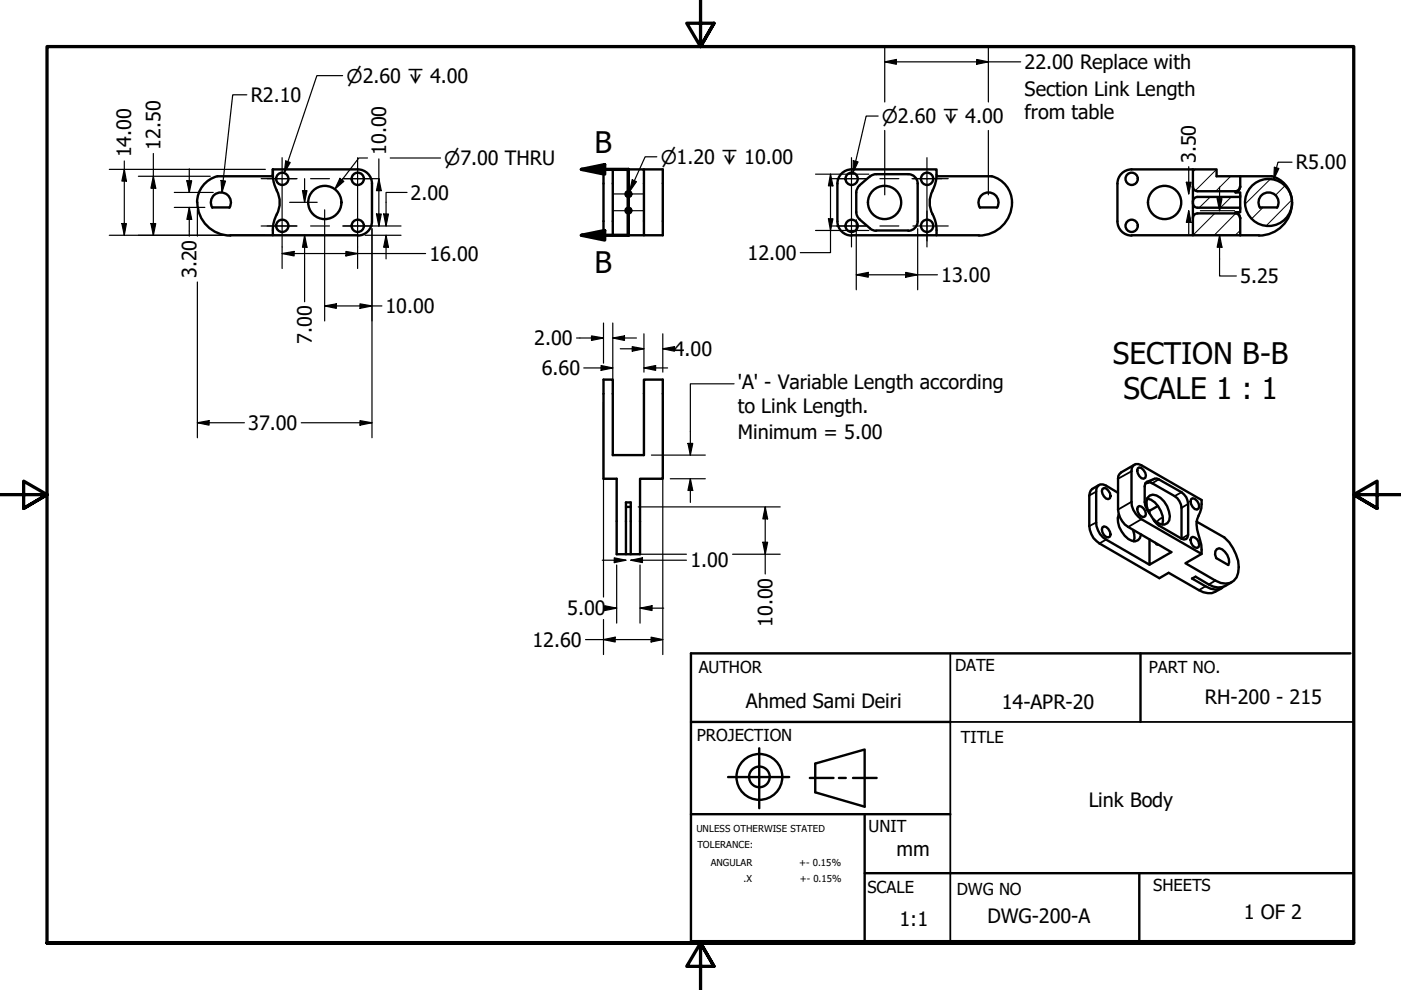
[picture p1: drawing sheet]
<svg xmlns="http://www.w3.org/2000/svg" width="297mm" height="210mm" viewBox="0 0 297 210" stroke-linecap="round" stroke-linejoin="round" font-family="sans-serif">
<!-- layer: Hatch (ANSI) -->
<g fill="none" stroke="#000" stroke-width=".21">
<path d="M253.4 35.9l-.5 .5M257.9 35.9l-4.5 4.5M260.9 37.4l-3.2 3.1M269.4 37.9l-5.4 5.4M272.4 39.4l-2 2M256.6 41.8l-2.3 2.2M257.6 45.2l-4.7 4.7M261 41.8l-2.2 2.2M262 45.2l-4.6 4.7M262.8 40l-.4 .4M263 48.9l-1.1 1M267.8 44l-2.4 2.4"/>
<path d="M273.9 42.4l-5.4 5.5"/>
</g>
<!-- layer: Visible (ANSI) -->
<g fill="none" stroke="#000" stroke-width=".51">
<path d="M46.1 37.4a5.7 5.7 0 0 0-4.3 5.5M57.8 35.9a8.8 8.8 0 0 0 1.1 5.1 5.3 5.3 0 0 1-.2 4.5M57.8 35.9h18M57.8 35.9v1.5h-11.6M75.9 35.9a3 3 0 0 1 3 3v8a3 3 0 0 1-3 3M128 35.9h1.9v14h-1.9zM129.9 35.9h6.6v14h4v-14h-4M180.5 35.9h18.1v1.1M180.6 35.9a3 3 0 0 0-3.1 3v8a3 3 0 0 0 3.1 3M182.2 39.3l-.4 .5-.2 .7-.1 4.5M184.5 37.4l-2.3 1.9M192.5 36.9h-6.7l-.7 .2-.6 .3"/>
<path d="M192.6 36.9a2 2 0 0 1 2 2v8a2 2 0 0 1-2 2M198.6 37.4h11.6M198.6 37l-.3 1.8-.6 1.6M210.2 37.4a5.7 5.7 0 0 1 4.4 5.5M239.9 35.9h13M239.9 35.9a3 3 0 0 0-3 3v8a3 3 0 0 0 3 3M252.9 39.6a.98 .98 0 0 0 1 .9M252.9 39.5v-3.6h5v1.5h5.1v2.3a1.22 1.22 0 0 1-1.1 1.1h1.1v1M252.9 39.5v10.4h10.1M262.9 39.6a.98 .98 0 0 1-1 .9M263 37.4h6.6M269.6 37.4a5.7 5.7 0 0 1 4.3 5.5"/>
<path d="M41.8 42.9a7 7 0 0 0 7.1 7M45 44a2.13 2.13 0 0 1 1.8-3.2 2.13 2.13 0 0 1 1.8 3.2M45 44h3.6M48.8 49.9h9M57.8 48.8v1.1h18M58.7 45.4l-.6 1.6-.3 1.8M129.9 49.9h6.6M132.7 40.8v.7M132.7 44.3v.7M133.7 40.8v.7M133.7 44.3v.7M181.5 45l.3 .9 .4 .6"/>
<path d="M182.2 46.5l2.6 2.2 1 .2M185.8 48.9h6.7M197.7 45.4l.6 1.6 .3 1.8M197.7 40.4a5.3 5.3 0 0 0 0 5.1M198.6 48.8v1.1h-18.1M198.6 49.9h9M207.8 44a2.13 2.13 0 0 1 1.8-3.2 2.13 2.13 0 0 1 1.8 3.2M207.8 44h3.5M214.6 42.9a7 7 0 0 1-7.1 7M239.9 49.9h13M252.9 43.1a.98 .98 0 0 0 1 .9M253.9 41.8a.98 .98 0 0 0-1 .9"/>
<path d="M253.9 45.2a.98 .98 0 0 0-1 1M253.9 41.8h9.1v2.2h-9.1M253.9 40.5h8M253.9 45.2h8M261.9 45.2a.98 .98 0 0 1 1 1M263 44v1h-1.1a1.22 1.22 0 0 1 1.1 1.2v3.7M263 49.9h4M267.1 44a2.13 2.13 0 0 1 1.9-3.2 2.13 2.13 0 0 1 1.8 3.2M267.1 44h3.6M273.9 42.3a5 5 0 0 0-7.8-3.5 5 5 0 0 0 .5 8.5 5 5 0 0 0 7.3-4.4 7 7 0 0 1-7 7M128 80.5h1.9v16h6.6v-16h4v21h-4.8v16h-5v-16h-2.7zM240.3 98.7l.5-.3h.6l.6 .3 12.8 7.3a6.6 6.6 0 0 1-1 4.1 8.3 8.3 0 0 0 .6 4.4l.3 1 .1 1.9-12.8-7.3a4.6 4.6 0 0 1-2.1-3.7v-6.5l.1-.7z"/>
<path d="M240.5 98.5l-2.8 1.7-.6 .7-.1 7.1a4.8 4.8 0 0 0 2.2 3.7l9.1 5.4-4.6 2.6v-5.4M241.2 99.3l.4-.2a1.83 1.83 0 0 1 1.2 2.2l-.4 .2a1.75 1.75 0 0 1-1.2-2.2zM132.7 117.5v-11h1v11M132.7 107.5h1M233 102.8l-1.4 .9-.5 .7-.2 .7v6.4a4.8 4.8 0 0 0 2.2 3.7l12.7 7.4 2-1.2 6.4 3.7a4 4 0 0 0 4.9-.4M233.7 111.8l.4-.2a1.71 1.71 0 0 1 1.2 2.2l-.4 .2a1.63 1.63 0 0 1-1.2-2.2zM233.7 103.7l.4-.2a1.71 1.71 0 0 1 1.2 2.1l-.4 .2a1.72 1.72 0 0 1-1.2-2.1zM237 104.5l-2.5-1.5a1.28 1.28 0 0 0-1.5-.2 1.28 1.28 0 0 0-.6 1.4v6.6a4.4 4.4 0 0 0 2.1 3.6l9.2 5.3M237.2 109.2h.1M237.2 109.1a4.3 4.3 0 0 0 1.2 4.5 2.31 2.31 0 0 0 2.9 .9l.4-.4 .2-.8M240.2 112.4l.3 1.7-.2 .7M241.2 107.5l.4-.2a1.71 1.71 0 0 1 1.2 2.1l-.4 .2a1.63 1.63 0 0 1-1.2-2.1z"/>
<path d="M242.8 102.5l.4-.4 2-.7 5.3 3a3 3 0 0 1 1.4 2.4v6.6l-.1 .6-.3 .3-.5 .1-.5-.2-4.8-2.8a10.3 10.3 0 0 1-2.9-4.2l-.1-.7v-3.4zM242.8 102.5l1-.2 .5 .2 4.7 2.7a3.3 3.3 0 0 1 1.5 2.5v6.5M243.2 105.7a4.8 4.8 0 0 1 3.2 5.5M243.5 108.4l-.4-1v-1l.2-.8a1.72 1.72 0 0 1 2.8 0 5.2 5.2 0 0 1 1.8 4.7 1.58 1.58 0 0 1-2.6 .5l-.8-.7M243.7 108.3v.5M245.5 107.3l-1.8 1-.4-.2M252.5 105.8l.4-.2a1.69 1.69 0 0 1 1.2 2.2l-.3 .2a1.72 1.72 0 0 1-1.3-2.2zM252.5 114l.4-.2a1.61 1.61 0 0 1 1.2 2.2l-.3 .2a1.61 1.61 0 0 1-1.3-2.2zM253.7 110.6l5.9 3.4a8.6 8.6 0 0 1 2.9 7.4 2.72 2.72 0 0 1-3.7 2.2l-1.1-.5-6.4-3.7 3.5-2M258 116.4l.5-.2a2.88 2.88 0 0 1 1.9 3.6l-2.5-1.5-.3-.7 .1-.7zM261.2 123.4a4 4 0 0 1-4.9 .5l-2.8-1.6-.8 .4 2.9 1.6a3.2 3.2 0 0 0 3.8 .1"/>
<circle cx="59.8" cy="37.9" r="1.3"/>
<circle cx="75.9" cy="37.9" r="1.3"/>
<circle cx="180.6" cy="37.9" r="1.3"/>
<circle cx="196.6" cy="37.9" r="1.3"/>
<circle cx="239.9" cy="37.9" r="1.3"/>
<circle cx="59.8" cy="47.9" r="1.3"/>
<circle cx="68.9" cy="42.9" r="3.5"/>
<circle cx="75.9" cy="47.9" r="1.3"/>
<circle cx="133.3" cy="41.2" r=".6"/>
<circle cx="133.3" cy="44.6" r=".6"/>
<circle cx="180.6" cy="47.9" r="1.3"/>
<circle cx="187.5" cy="42.9" r="3.5"/>
<circle cx="196.6" cy="47.9" r="1.3"/>
<circle cx="239.9" cy="47.9" r="1.3"/>
<circle cx="246.9" cy="42.9" r="3.5"/>
</g>
<!-- layer: Visible Narrow (ANSI) -->
<g fill="none" stroke="#000" stroke-width=".38">
<path d="M239.9 99.9l-2.9 1.6M232.4 110.8l-1.5 .7M232.4 104.2l-1.5 .9M234.5 114.4l-1.4 .8M239.9 106.4l-2.9 1.6M242 110.1l-2.8 1.6M243.2 102.1l-.1 .1M244.8 101.5l-1.4 .8M244.9 115l.2 .4 .6 .1M245.7 101.6l-1.4 .9M246.6 109.8l-.5 .1-.9 .8M250.5 104.4l-1.5 .8"/>
<path d="M251.9 106.8l-1.4 .9M251.9 113.4l-1.4 .8M255.6 124.3l-1.4 .8M257.7 123.1l-1.4 .8"/>
</g>
<!-- layer: Section Line (ANSI) -->
<path d="M123.3 35.9l4.9-1v2zM123.3 35.9h9.9v14h-9.9M123.3 49.9l4.9-1v2z" fill="none" stroke="#000" stroke-width=".7"/>
<g fill="#000">
<path d="M123.3 35.9l4.9-1v2z" fill-rule="evenodd"/>
<path d="M123.3 49.9l4.9-1v2z" fill-rule="evenodd"/>
</g>
<!-- layer: Border (ANSI) -->
<path d="M148.5 -.1v10l-2.9-5h5.8l-2.9 5 2.9-5M0 104.9h10l-5-2.9v5.8l5-2.9-5 2.9M297 104.9h-10l5-2.9v5.8l-5-2.9 5 2.9M10 199.9v-190h277v190h-277h277M151.4 204.9l-2.9-5 2.9 5h-5.8l2.9-5v10" fill="none" stroke="#000" stroke-width=".7"/>
<!-- layer: Title (ANSI) -->
<g fill="none" stroke="#000" stroke-width=".51">
<path d="M241.8 138.5v14.6M286.3 138.5h-139.8v61.1h140.5M146.5 153.1h55M161 158.7v12.7M146.5 172.6h55M154.4 164.8h12.9M171.7 164.9h5M172.8 161.9l10.5-3v12.1l-10.5-3zM177.9 164.9h1.4M180.8 164.9h5.1M183.3 172.6v27.3M183.3 185.1h103.5"/>
<path d="M241.6 185.1v14.8"/>
<circle cx="161" cy="164.7" r="4.9"/>
<circle cx="161" cy="164.7" r="2.19"/>
</g>
<path d="M201.5 138.5v61.1M201.5 153.1h85.3" fill="none" stroke="#000" stroke-width=".38"/>
<!-- layer: Symbol (ANSI) -->
<path d="M72.6 16h-5.4l-6.9 20.7M60.6 34.1l.9 .4-1.2 2.2zM72.1 37.8l.8 .7-1.9 1.6zM77.9 33.5h-1.8l-5.1 6.6M82.7 33.5h10.7M134 38.1l.9 .4-1.4 2.1zM139.3 33.2h-2.5l-3.3 7.4M180.9 34.1l1 .2-1.1 2.3zM186.2 24.6h-2.6l-2.8 12" fill="none" stroke="#000" stroke-width=".25"/>
<g fill="#000">
<path d="M60.6 34.1l.9 .4-1.2 2.2z" fill-rule="evenodd"/>
<path d="M72.1 37.8l.8 .7-1.9 1.6z" fill-rule="evenodd"/>
<path d="M134 38.1l.9 .4-1.4 2.1z" fill-rule="evenodd"/>
<path d="M180.9 34.1l1 .2-1.1 2.3z" fill-rule="evenodd"/>
</g>
<!-- layer: Dimension (ANSI) -->
<g fill="none" stroke="#000" stroke-width=".25">
<path d="M187.6 13.1l2.5-.5v1zM187.6 13.1h28.8M187.6 9.9v11.7M207.1 12.6l2.4 .5-2.4 .5zM209.5 9.9v11.7M23.2 35.9h33.1M26.4 35.9l.4 2.5h-1zM26.4 34.1v15.8M29.3 37.4h15.3M32.5 37.4l.5 2.5h-1zM32.5 32.5v17.4M39.6 38.3h1l-.5 2.5z"/>
<path d="M40.1 35.8v5M46.9 38.3l.9 .1-.7 2.4zM52.3 20.1h-3l-2.2 20.7M64.6 37.9v5M80.3 37.9l.5 2.5h-1zM80.3 33.7v14.2h4.7M172.9 36.9h7.6M176.1 36.9l.5 2.5h-1zM176.1 36.9v16.7h-6.4M180.7 36.9h3.5M187.6 27.7v10.1M187.6 38v3.3"/>
<path d="M209.5 27.7v13.6M251.5 38.6h1l-.5 2.5zM252 35.3v5.8M258.6 39.7v5M270.2 35.5l.9 .2-1 2.3zM273.9 34.4h-2.9l-.9 3.6M23.2 49.9h33.1M25.8 47.4h1l-.4 2.5zM32 47.4h1l-.5 2.5zM37 44h6.4M37 40.8h8.2M40.1 44l.5 2.5h-1z"/>
<path d="M40.1 44v6.1M41.8 44.5v5.6M41.8 59.8v33M59.8 53.8l2.6-.5v1zM59.8 53.8h30.4M59.8 52.4v4.5M61.4 42.9h5.8M64.1 40.4h1l-.5 2.5zM64.6 49.9l.5 2.5h-1zM64.6 49.9v14.1M68.8 44.5v3.3M68.8 48v20"/>
<path d="M73.3 53.3l2.5 .5-2.5 .5zM75.8 52.4v4.5M77.4 49.9h7.6M78.9 48.5v44.3M79.8 45.4h1l-.5 2.5zM81.3 45.4h1.1l-.5 2.5zM81.9 49.9l.5 2.5h-1.1zM81.9 49.9v5M86.3 40.8h-4.4v7.1M172.9 48.9h7.6M175.6 46.4h1l-.5 2.5zM180.7 48.9h3.5"/>
<path d="M181.5 58.3l2.6-.5v1zM181.5 58.3h17.3M181.5 46.6v1.2M181.5 48v13.4M192 57.8l2.6 .5-2.6 .5zM194.6 48.5v12.9M252 44.7l.5 2.5h-1zM252 44.7v4.9M254.5 49.9h7.2M254.5 44.7h7.2M258.1 42.1h1l-.5 2.6zM258.6 49.9l.5 2.5h-1z"/>
<path d="M258.6 49.9v8.6h3.5M68.8 64.9l2.5-.5v1zM68.8 64.9h12.2M76.3 64.4l2.6 .5-2.6 .5zM122.2 71.7h5.8M123.8 78h6.1M125.4 71.2l2.6 .5-2.6 .5zM127.4 77.5l2.5 .5-2.5 .5zM128 68.5v8.5M129.9 71.7l2.5-.5v1zM129.9 71.7h5M129.9 68.5v13.4"/>
<path d="M131.5 73.9h5M134 73.5l2.5 .4-2.5 .6zM136.5 78l2.5-.5v1zM136.5 78h5M136.5 70.8v8.1M140.5 73.9l2.5-.4v1zM140.5 70.8v8.1M140.5 73.9h2.5M41.8 89.6l2.5-.4v.9zM41.8 89.6h10M63.9 89.6h15M76.3 89.2l2.6 .4-2.6 .5z"/>
<path d="M128 85.1v41.5M138.1 96.5h11.4M140.5 85.1v53.7M145.9 94h1l-.5 2.5zM155.6 81.4h-9.2v15.1M127.7 118.8h5M130.2 118.3l2.5 .5-2.5 .5zM130.7 119.8v12.3M133.7 118.8l2.5-.5v1zM133.7 118.8h11.8M135.3 107.5h30.1M135.3 117.5h10.2"/>
<path d="M135.7 119.8v12.3M142.1 101.5h7.4M146.4 101.5l.5 2.5h-1zM146.4 101.5v5M155.3 117.5h10.1M161.7 115h1.1l-.6 2.5zM162.2 107.5l.6 2.5h-1.1zM162.2 107.5v14.2M124.1 135.6h16.4M128 135.6l2.4-.5v1zM128 131.4v7.4M128.2 128.4l2.5 .5-2.5 .5z"/>
<path d="M128.2 128.9h2.5M135.7 128.9l2.5-.5v1zM135.7 128.9h5M138 135.1l2.5 .5-2.5 .5z"/>
</g>
<g fill="#000">
<path d="M187.6 13.1l2.5-.5v1z" fill-rule="evenodd"/>
<path d="M207.1 12.6l2.4 .5-2.4 .5z" fill-rule="evenodd"/>
<path d="M26.4 35.9l.4 2.5h-1z" fill-rule="evenodd"/>
<path d="M32.5 37.4l.5 2.5h-1z" fill-rule="evenodd"/>
<path d="M39.6 38.3h1l-.5 2.5z" fill-rule="evenodd"/>
<path d="M46.9 38.3l.9 .1-.7 2.4z" fill-rule="evenodd"/>
<path d="M176.1 36.9l.5 2.5h-1z" fill-rule="evenodd"/>
<path d="M251.5 38.6h1l-.5 2.5z" fill-rule="evenodd"/>
<path d="M270.2 35.5l.9 .2-1 2.3z" fill-rule="evenodd"/>
<path d="M25.8 47.4h1l-.4 2.5z" fill-rule="evenodd"/>
<path d="M32 47.4h1l-.5 2.5z" fill-rule="evenodd"/>
<path d="M40.1 44l.5 2.5h-1z" fill-rule="evenodd"/>
<path d="M59.8 53.8l2.6-.5v1z" fill-rule="evenodd"/>
<path d="M64.1 40.4h1l-.5 2.5z" fill-rule="evenodd"/>
<path d="M64.6 49.9l.5 2.5h-1z" fill-rule="evenodd"/>
<path d="M73.3 53.3l2.5 .5-2.5 .5z" fill-rule="evenodd"/>
<path d="M79.8 45.4h1l-.5 2.5z" fill-rule="evenodd"/>
<path d="M80.3 37.9l.5 2.5h-1z" fill-rule="evenodd"/>
<path d="M81.3 45.4h1.1l-.5 2.5z" fill-rule="evenodd"/>
<path d="M81.9 49.9l.5 2.5h-1.1z" fill-rule="evenodd"/>
<path d="M175.6 46.4h1l-.5 2.5z" fill-rule="evenodd"/>
<path d="M181.5 58.3l2.6-.5v1z" fill-rule="evenodd"/>
<path d="M192 57.8l2.6 .5-2.6 .5z" fill-rule="evenodd"/>
<path d="M252 44.7l.5 2.5h-1z" fill-rule="evenodd"/>
<path d="M258.1 42.1h1l-.5 2.6z" fill-rule="evenodd"/>
<path d="M258.6 49.9l.5 2.5h-1z" fill-rule="evenodd"/>
<path d="M68.8 64.9l2.5-.5v1z" fill-rule="evenodd"/>
<path d="M76.3 64.4l2.6 .5-2.6 .5z" fill-rule="evenodd"/>
<path d="M125.4 71.2l2.6 .5-2.6 .5z" fill-rule="evenodd"/>
<path d="M127.4 77.5l2.5 .5-2.5 .5z" fill-rule="evenodd"/>
<path d="M129.9 71.7l2.5-.5v1z" fill-rule="evenodd"/>
<path d="M134 73.5l2.5 .4-2.5 .6z" fill-rule="evenodd"/>
<path d="M136.5 78l2.5-.5v1z" fill-rule="evenodd"/>
<path d="M140.5 73.9l2.5-.4v1z" fill-rule="evenodd"/>
<path d="M41.8 89.6l2.5-.4v.9z" fill-rule="evenodd"/>
<path d="M76.3 89.2l2.6 .4-2.6 .5z" fill-rule="evenodd"/>
<path d="M145.9 94h1l-.5 2.5z" fill-rule="evenodd"/>
<path d="M130.2 118.3l2.5 .5-2.5 .5z" fill-rule="evenodd"/>
<path d="M133.7 118.8l2.5-.5v1z" fill-rule="evenodd"/>
<path d="M146.4 101.5l.5 2.5h-1z" fill-rule="evenodd"/>
<path d="M161.7 115h1.1l-.6 2.5z" fill-rule="evenodd"/>
<path d="M162.2 107.5l.6 2.5h-1.1z" fill-rule="evenodd"/>
<path d="M128.2 128.4l2.5 .5-2.5 .5z" fill-rule="evenodd"/>
<path d="M128 135.6l2.4-.5v1z" fill-rule="evenodd"/>
<path d="M138 135.1l2.5 .5-2.5 .5z" fill-rule="evenodd"/>
<path d="M135.7 128.9l2.5-.5v1z" fill-rule="evenodd"/>
</g>
<!-- layer: Center Mark (ANSI) -->
<path d="M56.6 37.9h6.4M72.6 37.9h6.4M133.2 37.9v6.4M177.4 37.9h6.3M193.4 37.9h6.3M56.6 47.9h6.4M72.6 47.9h6.4M130 41.1h6.4M130 44.7h6.4M133.2 41.5v6.4M177.4 47.9h6.3M196.5 44.7v6.4" fill="none" stroke="#000" stroke-width=".25"/>
<!-- layer: Centerline (ANSI) -->
<g fill="none" stroke="#000" stroke-width=".25">
<path d="M55.4 37.9h7.5M59.8 33.4v19M65.8 37.9h4M72.8 37.9h7.5M75.8 33.4v19M176.1 37.9h7.5M180.5 33.4v19M186.6 37.9h4M193.5 37.9h7.5M196.5 33.4v19M55.4 47.9h7.5M65.8 47.9h4"/>
<path d="M72.8 47.9h7.5M176.1 47.9h7.5M186.6 47.9h4M193.5 47.9h7.5"/>
</g>
<g font-size="6.3">
<text x="126" y="32.4">B</text>
<text x="126" y="57.9">B</text>
<text x="236" y="77.1">SECTION B-B</text>
<text x="238.2" y="84.7">SCALE 1 : 1</text>
</g>
<g font-size="4.2">
<text x="217.2" y="14.7">22.00 Replace with</text>
<text x="53.1" y="21.6">R2.10</text>
<text x="217.2" y="20.3">Section Link Length</text>
<text x="217.2" y="25.3">from table</text>
<text x="27.8" y="33.4" transform="rotate(-90 27.8 33.4)">14.00</text>
<text x="34" y="31.7" transform="rotate(-90 34 31.7)">12.50</text>
<text x="81.9" y="32.9" transform="rotate(-90 81.9 32.9)">10.00</text>
<text x="253.6" y="34.6" transform="rotate(-90 253.6 34.6)">3.50</text>
<text x="274.8" y="35.9">R5.00</text>
<text x="87.1" y="42.3">2.00</text>
<text x="41.7" y="59" transform="rotate(-90 41.7 59)">3.20</text>
<text x="91.1" y="55.3">16.00</text>
<text x="158.5" y="55.1">12.00</text>
<text x="199.6" y="59.8">13.00</text>
<text x="263" y="60">5.25</text>
<text x="81.7" y="66.4">10.00</text>
<text x="66.1" y="72.9" transform="rotate(-90 66.1 72.9)">7.00</text>
<text x="113.3" y="73.2">2.00</text>
<text x="142.9" y="75.5">4.00</text>
<text x="114.9" y="79.5">6.60</text>
<text x="156.5" y="82.5">'A' - Variable Length according</text>
<text x="156.5" y="87.6">to Link Length.</text>
<text x="52.6" y="91.2">37.00</text>
<text x="156.5" y="93.1">Minimum = 5.00</text>
<text x="146.4" y="120.3">1.00</text>
<text x="120.3" y="130.5">5.00</text>
<text x="112.9" y="137.1">12.60</text>
<text x="163.8" y="132.9" transform="rotate(-90 163.8 132.9)">10.00</text>
<text x="255.5" y="149.3">RH-200 - 215</text>
<text x="158.1" y="150.1">Ahmed Sami Deiri</text>
<text x="212.4" y="150.3">14-APR-20</text>
<text x="230.8" y="171.2">Link Body</text>
<text x="190.1" y="181.5">mm</text>
<text x="190.7" y="196.3">1:1</text>
<text x="209.4" y="195.7">DWG-200-A</text>
<text x="263.7" y="194.9">1 OF 2</text>
</g>
<g font-size="4">
<text x="73.5" y="17.6">⌀2.60 ↧ 4.00</text>
<text x="186.9" y="26.1">⌀2.60 ↧ 4.00</text>
<text x="94.2" y="35">⌀7.00 THRU</text>
<text x="140.1" y="34.8">⌀1.20 ↧ 10.00</text>
</g>
<g font-size="3.5">
<text x="148.1" y="142.8">AUTHOR</text>
<text x="202.5" y="142.2">DATE</text>
<text x="243.6" y="142.8">PART NO.</text>
<text x="147.8" y="157.2">PROJECTION</text>
<text x="203.7" y="157.5">TITLE</text>
<text x="184.1" y="176.4">UNIT</text>
<text x="184" y="189.3">SCALE</text>
<text x="202.9" y="189.7">DWG NO</text>
<text x="244.5" y="188.9">SHEETS</text>
</g>
<g font-size="2">
<text x="147.6" y="176.4">UNLESS OTHERWISE STATED</text>
<text x="147.9" y="179.9">TOLERANCE:</text>
<text x="150.7" y="183.6">ANGULAR</text>
<text x="169.4" y="183.7">+- 0.15%</text>
<text x="157.6" y="187">.X</text>
<text x="169.5" y="187">+- 0.15%</text>
</g>
</svg>
